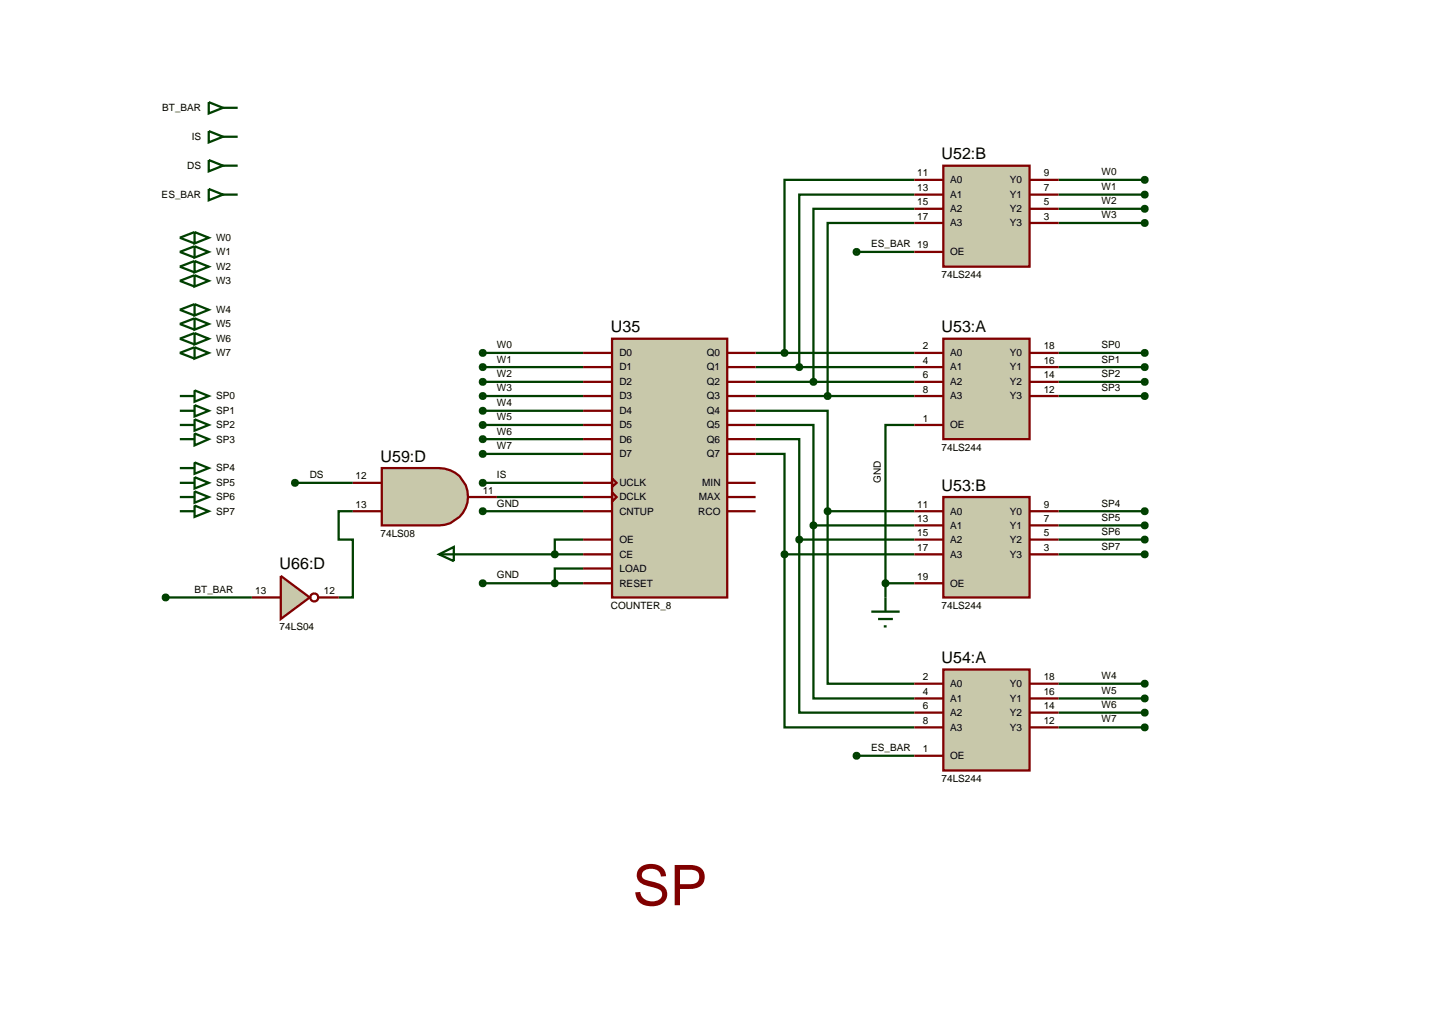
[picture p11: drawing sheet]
<svg xmlns="http://www.w3.org/2000/svg" width="257mm" height="180mm" viewBox="0 0 257 180" stroke-linecap="round" stroke-linejoin="round" font-family="sans-serif">
<g fill="none" stroke="#004000" stroke-width=".4">
<path d="M161.2 31.7h-22.9v30.5M161.2 34.3h-20.3v30.4M161.2 36.8h-17.8v30.5M161.2 39.3h-15.3v30.5M186.6 31.7h15.2M186.6 34.3h15.2M186.6 36.8h15.2M186.6 39.3h15.2M151 44.4h10.2M85.1 62.2h17.7M85.1 64.7h17.7M85.1 67.3h17.7"/>
<path d="M85.1 69.8h17.7M85.1 72.4h17.7M85.1 74.9h17.7M85.1 77.4h17.7M133.2 77.4h7.7v17.7M133.2 74.9h10.2v17.7M133.2 72.4h12.7v17.7M133.2 62.2h28M133.2 64.7h28M133.2 67.3h28M133.2 69.8h28M161.2 74.9h-5.1v27.9"/>
<path d="M186.6 62.2h15.2M186.6 64.7h15.2M186.6 67.3h15.2M186.6 69.8h15.2M52 85.1h10.2M62.2 90.1h-2.5v5h2.5v10.2h-2.5M82.5 97.7h20.3M85.1 90.1h17.7M85.1 80h17.7M85.1 85.1h17.7M87.6 87.6h15.2M102.8 95.1h-5v2.6"/>
<path d="M133.2 80h5.1v17.7M138.3 97.7v30.5h22.9M138.3 97.7h22.9M140.9 95.1v30.5h20.3M140.9 95.1h20.3M143.4 92.6v30.5h17.8M143.4 92.6h17.8M145.9 90.1v30.4h15.3M145.9 90.1h15.3M186.6 97.7h15.2M186.6 95.1h15.2M186.6 92.6h15.2"/>
<path d="M186.6 90.1h15.2M29.2 105.3h15.2M85.1 102.8h17.7M102.8 100.2h-5v2.6M156.1 102.8h5.1M156.1 102.8v2.5M151 133.2h10.2M186.6 120.5h15.2M186.6 123.1h15.2M186.6 125.6h15.2M186.6 128.2h15.2"/>
</g>
<path d="M107.9 59.7h20.3v45.6h-20.3z" fill="#c8c8aa" stroke="#800000" stroke-width=".4"/>
<g fill="none" stroke="#800000" stroke-width=".4">
<path d="M102.8 62.2h5.1M102.8 64.7h5.1M102.8 67.3h5.1M102.8 69.8h5.1M102.8 72.4h5.1M102.8 74.9h5.1M102.8 77.4h5.1M128.2 62.2h5M128.2 64.7h5M128.2 67.3h5M128.2 69.8h5M128.2 72.4h5"/>
<path d="M128.2 74.9h5M128.2 77.4h5M102.8 85.1h5.1M102.8 87.6h5.1M102.8 95.1h5.1M102.8 97.7h5.1M102.8 90.1h5.1M102.8 80h5.1M107.9 84.3l.8 .8-.8 .7zM107.9 86.8l.8 .8-.8 .8zM128.2 85.1h5M128.2 87.6h5"/>
<path d="M128.2 90.1h5M128.2 80h5M102.8 100.2h5.1M102.8 102.8h5.1"/>
</g>
<path d="M166.3 59.7h15.2v17.7h-15.2z" fill="#c8c8aa" stroke="#800000" stroke-width=".4"/>
<path d="M161.2 62.2h5.1M161.2 64.7h5.1M161.2 67.3h5.1M161.2 69.8h5.1M161.2 74.9h5.1M181.5 62.2h5.1M181.5 64.7h5.1M181.5 67.3h5.1M181.5 69.8h5.1" fill="none" stroke="#800000" stroke-width=".4"/>
<path d="M166.3 87.6h15.2v17.7h-15.2z" fill="#c8c8aa" stroke="#800000" stroke-width=".4"/>
<path d="M161.2 90.1h5.1M161.2 92.6h5.1M161.2 95.1h5.1M161.2 97.7h5.1M181.5 90.1h5.1M181.5 92.6h5.1M181.5 95.1h5.1M181.5 97.7h5.1M161.2 102.8h5.1" fill="none" stroke="#800000" stroke-width=".4"/>
<path d="M166.3 118h15.2v17.8h-15.2z" fill="#c8c8aa" stroke="#800000" stroke-width=".4"/>
<path d="M161.2 120.5h5.1M161.2 123.1h5.1M161.2 125.6h5.1M161.2 128.2h5.1M161.2 133.2h5.1M181.5 120.5h5.1M181.5 123.1h5.1M181.5 125.6h5.1M181.5 128.2h5.1" fill="none" stroke="#800000" stroke-width=".4"/>
<path d="M166.3 29.2h15.2v17.8h-15.2z" fill="#c8c8aa" stroke="#800000" stroke-width=".4"/>
<path d="M161.2 31.7h5.1M161.2 34.3h5.1M161.2 36.8h5.1M161.2 39.3h5.1M181.5 31.7h5.1M181.5 34.3h5.1M181.5 36.8h5.1M181.5 39.3h5.1M161.2 44.4h5.1" fill="none" stroke="#800000" stroke-width=".4"/>
<path d="M138 97.3l.3-.1-.5 .5zM138.3 97.2l.3 .1 .2 .4zM138.8 97.7l-.1 .3-.4 .2zM137.8 97.7l.5 .5-.4-.2z" fill="#004000" stroke="#004000" stroke-width=".4"/>
<path d="M138.3 97.2l.5 .5-.5 .5-.5-.5z" fill="#004000"/>
<path d="M140.5 94.8l.4-.2-.5 .5zM140.9 94.6l.3 .1 .2 .4zM141.4 95.1l-.1 .3-.4 .2zM140.4 95.1l.5 .5-.3-.1z" fill="#004000" stroke="#004000" stroke-width=".4"/>
<path d="M140.4 95.1l.5-.5 .5 .5-.5 .5z" fill="#004000"/>
<path d="M143.1 92.2l.3-.1-.5 .5zM143.4 92.1l.4 .2 .1 .3zM143.4 93.1l.5-.5-.2 .4zM142.9 92.6l.5 .5-.3-.1z" fill="#004000" stroke="#004000" stroke-width=".4"/>
<path d="M143.4 92.1l.5 .5-.5 .5-.5-.5z" fill="#004000"/>
<path d="M145.5 89.8l.4-.2-.5 .5zM145.9 89.6l.4 .2 .1 .3zM146.4 90.1l-.1 .3-.4 .2zM145.4 90.1l.5 .5-.3-.1z" fill="#004000" stroke="#004000" stroke-width=".4"/>
<path d="M145.4 90.1l.5-.5 .5 .5-.5 .5z" fill="#004000"/>
<path d="M138 61.8l.3-.1-.5 .5zM138.3 61.7l.3 .1 .2 .4zM138.8 62.2l-.1 .3-.4 .2zM137.8 62.2l.5 .5-.4-.2z" fill="#004000" stroke="#004000" stroke-width=".4"/>
<path d="M137.8 62.2l.5-.5 .5 .5-.5 .5z" fill="#004000"/>
<path d="M140.5 64.4l.4-.2-.5 .5zM140.9 64.2l.3 .1 .2 .4zM141.4 64.7l-.1 .3-.4 .2zM140.4 64.7l.5 .5-.3-.1z" fill="#004000" stroke="#004000" stroke-width=".4"/>
<path d="M140.4 64.7l.5-.5 .5 .5-.5 .5z" fill="#004000"/>
<path d="M143.1 66.9l.3-.1-.5 .5zM143.4 66.8l.3 .1 .2 .4zM143.4 67.8l.5-.5-.2 .4zM142.9 67.3l.5 .5-.4-.2z" fill="#004000" stroke="#004000" stroke-width=".4"/>
<path d="M142.9 67.3l.5-.5 .5 .5-.5 .5z" fill="#004000"/>
<path d="M145.6 69.4l.3-.1-.5 .5zM145.9 69.3l.4 .2 .1 .3zM146.4 69.8l-.1 .3-.4 .2zM145.4 69.8l.5 .5-.3-.1z" fill="#004000" stroke="#004000" stroke-width=".4"/>
<path d="M145.9 69.3l.5 .5-.5 .5-.5-.5z" fill="#004000"/>
<path d="M153.6 107.8h5M154.8 109.1h2.6M155.8 110.4h.5M156.1 105.3v2.5" fill="none" stroke="#004000" stroke-width=".4"/>
<path d="M155.8 102.4l.3-.1-.5 .5zM156.1 102.3l.3 .1 .2 .4zM156.1 103.3l.5-.5-.2 .4zM155.6 102.8l.5 .5-.3-.1z" fill="#004000" stroke="#004000" stroke-width=".4"/>
<path d="M156.1 102.3l.5 .5-.5 .5-.5-.5z" fill="#004000"/>
<path d="M150.7 44l.3-.1-.5 .5zM151 43.9l.4 .2 .1 .3zM151 44.9l.5-.5-.2 .4zM150.5 44.4l.5 .5-.3-.1z" fill="#004000" stroke="#004000" stroke-width=".4"/>
<path d="M151 43.9l.5 .5-.5 .5-.5-.5z" fill="#004000"/>
<path d="M150.7 132.8l.3-.1-.5 .5zM151 132.7l.3 .1 .2 .4zM151.5 133.2l-.1 .3-.4 .2zM150.5 133.2l.5 .5-.4-.2z" fill="#004000" stroke="#004000" stroke-width=".4"/>
<path d="M151 132.7l.5 .5-.5 .5-.5-.5z" fill="#004000"/>
<path d="M201.5 31.3l.3-.1-.5 .5zM201.8 31.2l.3 .1 .2 .4zM201.8 32.2l.5-.5-.2 .4zM201.3 31.7l.5 .5-.4-.2z" fill="#004000" stroke="#004000" stroke-width=".4"/>
<path d="M201.8 31.2l.5 .5-.5 .5-.5-.5z" fill="#004000"/>
<path d="M201.5 33.9l.3-.1-.5 .5zM201.8 33.8l.3 .1 .2 .4zM201.8 34.8l.5-.5-.2 .4zM201.3 34.3l.5 .5-.4-.2z" fill="#004000" stroke="#004000" stroke-width=".4"/>
<path d="M201.8 33.8l.5 .5-.5 .5-.5-.5z" fill="#004000"/>
<path d="M201.4 36.5l.4-.2-.5 .5zM201.8 36.3l.3 .1 .2 .4zM202.3 36.8l-.2 .4-.3 .1zM201.3 36.8l.5 .5-.4-.2z" fill="#004000" stroke="#004000" stroke-width=".4"/>
<path d="M201.8 36.3l.5 .5-.5 .5-.5-.5z" fill="#004000"/>
<path d="M201.4 39l.4-.2-.5 .5zM201.8 38.8l.3 .1 .2 .4zM201.8 39.8l.5-.5-.2 .4zM201.3 39.3l.5 .5-.4-.2z" fill="#004000" stroke="#004000" stroke-width=".4"/>
<path d="M201.3 39.3l.5-.5 .5 .5-.5 .5z" fill="#004000"/>
<path d="M201.4 61.9l.4-.2-.5 .5zM201.8 61.7l.3 .1 .2 .4zM202.3 62.2l-.2 .4-.3 .1zM201.3 62.2l.5 .5-.4-.2z" fill="#004000" stroke="#004000" stroke-width=".4"/>
<path d="M201.3 62.2l.5-.5 .5 .5-.5 .5z" fill="#004000"/>
<path d="M201.4 64.4l.4-.2-.5 .5zM201.8 64.2l.3 .1 .2 .4zM201.8 65.2l.5-.5-.2 .4zM201.3 64.7l.5 .5-.4-.2z" fill="#004000" stroke="#004000" stroke-width=".4"/>
<path d="M201.3 64.7l.5-.5 .5 .5-.5 .5z" fill="#004000"/>
<path d="M201.4 67l.4-.2-.5 .5zM201.8 66.8l.3 .1 .2 .4zM201.8 67.8l.5-.5-.2 .4zM201.3 67.3l.5 .5-.4-.2z" fill="#004000" stroke="#004000" stroke-width=".4"/>
<path d="M201.3 67.3l.5-.5 .5 .5-.5 .5z" fill="#004000"/>
<path d="M201.5 69.4l.3-.1-.5 .5zM201.8 69.3l.3 .1 .2 .4zM201.8 70.3l.5-.5-.2 .4zM201.3 69.8l.5 .5-.4-.2z" fill="#004000" stroke="#004000" stroke-width=".4"/>
<path d="M201.8 69.3l.5 .5-.5 .5-.5-.5z" fill="#004000"/>
<path d="M201.4 89.8l.4-.2-.5 .5zM201.8 89.6l.3 .1 .2 .4zM201.8 90.6l.5-.5-.2 .4zM201.3 90.1l.5 .5-.4-.2z" fill="#004000" stroke="#004000" stroke-width=".4"/>
<path d="M201.8 89.6l.5 .5-.5 .5-.5-.5z" fill="#004000"/>
<path d="M201.5 92.2l.3-.1-.5 .5zM201.8 92.1l.3 .1 .2 .4zM201.8 93.1l.5-.5-.2 .4zM201.3 92.6l.5 .5-.4-.2z" fill="#004000" stroke="#004000" stroke-width=".4"/>
<path d="M201.8 92.1l.5 .5-.5 .5-.5-.5z" fill="#004000"/>
<path d="M201.5 94.7l.3-.1-.5 .5zM201.8 94.6l.3 .1 .2 .4zM202.3 95.1l-.2 .4-.3 .1zM201.3 95.1l.5 .5-.4-.2z" fill="#004000" stroke="#004000" stroke-width=".4"/>
<path d="M201.8 94.6l.5 .5-.5 .5-.5-.5z" fill="#004000"/>
<path d="M201.5 97.3l.3-.1-.5 .5zM201.8 97.2l.3 .1 .2 .4zM202.3 97.7l-.2 .4-.3 .1zM201.3 97.7l.5 .5-.4-.2z" fill="#004000" stroke="#004000" stroke-width=".4"/>
<path d="M201.8 97.2l.5 .5-.5 .5-.5-.5z" fill="#004000"/>
<path d="M201.5 120.1l.3-.1-.5 .5zM201.8 120l.3 .1 .2 .4zM202.3 120.5l-.2 .4-.3 .1zM201.3 120.5l.5 .5-.4-.2z" fill="#004000" stroke="#004000" stroke-width=".4"/>
<path d="M201.8 120l.5 .5-.5 .5-.5-.5z" fill="#004000"/>
<path d="M201.5 122.7l.3-.1-.5 .5zM201.8 122.6l.3 .1 .2 .4zM202.3 123.1l-.2 .4-.3 .1zM201.3 123.1l.5 .5-.4-.2z" fill="#004000" stroke="#004000" stroke-width=".4"/>
<path d="M201.8 122.6l.5 .5-.5 .5-.5-.5z" fill="#004000"/>
<path d="M201.4 125.3l.4-.2-.5 .5zM201.8 125.1l.4 .2 .1 .3zM201.8 126.1l.5-.5-.2 .4zM201.3 125.6l.5 .5-.4-.2z" fill="#004000" stroke="#004000" stroke-width=".4"/>
<path d="M201.8 125.1l.5 .5-.5 .5-.5-.5z" fill="#004000"/>
<path d="M201.5 127.8l.3-.1-.5 .5zM201.8 127.7l.3 .1 .2 .4zM201.8 128.7l.5-.5-.2 .4zM201.3 128.2l.5 .5-.4-.2z" fill="#004000" stroke="#004000" stroke-width=".4"/>
<path d="M201.8 127.7l.5 .5-.5 .5-.5-.5z" fill="#004000"/>
<path d="M84.7 61.9l.4-.2-.5 .5zM85.1 61.7l.3 .1 .2 .4zM85.6 62.2l-.1 .3-.4 .2zM84.6 62.2l.5 .5-.4-.2z" fill="#004000" stroke="#004000" stroke-width=".4"/>
<path d="M84.6 62.2l.5-.5 .5 .5-.5 .5z" fill="#004000"/>
<path d="M84.7 64.4l.4-.2-.5 .5zM85.1 64.2l.3 .1 .2 .4zM85.1 65.2l.5-.5-.2 .4zM84.6 64.7l.5 .5-.4-.2z" fill="#004000" stroke="#004000" stroke-width=".4"/>
<path d="M84.6 64.7l.5-.5 .5 .5-.5 .5z" fill="#004000"/>
<path d="M84.7 67l.4-.2-.5 .5zM85.1 66.8l.3 .1 .2 .4zM85.1 67.8l.5-.5-.2 .4zM84.6 67.3l.5 .5-.4-.2z" fill="#004000" stroke="#004000" stroke-width=".4"/>
<path d="M84.6 67.3l.5-.5 .5 .5-.5 .5z" fill="#004000"/>
<path d="M84.8 69.4l.3-.1-.5 .5zM85.1 69.3l.4 .2 .1 .3zM85.1 70.3l.5-.5-.2 .4zM84.6 69.8l.5 .5-.4-.2z" fill="#004000" stroke="#004000" stroke-width=".4"/>
<path d="M85.1 69.3l.5 .5-.5 .5-.5-.5z" fill="#004000"/>
<path d="M84.8 72l.3-.1-.5 .5zM85.1 71.9l.4 .2 .1 .3zM85.1 72.9l.5-.5-.2 .4zM84.6 72.4l.5 .5-.4-.2z" fill="#004000" stroke="#004000" stroke-width=".4"/>
<path d="M85.1 71.9l.5 .5-.5 .5-.5-.5z" fill="#004000"/>
<path d="M84.7 74.6l.4-.2-.5 .5zM85.1 74.4l.3 .1 .2 .4zM85.6 74.9l-.1 .3-.4 .2zM84.6 74.9l.5 .5-.4-.2z" fill="#004000" stroke="#004000" stroke-width=".4"/>
<path d="M84.6 74.9l.5-.5 .5 .5-.5 .5z" fill="#004000"/>
<path d="M84.7 77.1l.4-.2-.5 .5zM85.1 76.9l.3 .1 .2 .4zM85.1 77.9l.5-.5-.2 .4zM84.6 77.4l.5 .5-.4-.2z" fill="#004000" stroke="#004000" stroke-width=".4"/>
<path d="M84.6 77.4l.5-.5 .5 .5-.5 .5z" fill="#004000"/>
<path d="M84.7 79.7l.4-.2-.5 .5zM85.1 79.5l.3 .1 .2 .4zM85.1 80.5l.5-.5-.2 .4zM84.6 80l.5 .5-.4-.2z" fill="#004000" stroke="#004000" stroke-width=".4"/>
<path d="M84.6 80l.5-.5 .5 .5-.5 .5z" fill="#004000"/>
<path d="M84.8 84.7l.3-.1-.5 .5zM85.1 84.6l.4 .2 .1 .3zM85.1 85.6l.5-.5-.2 .4zM84.6 85.1l.5 .5-.4-.2z" fill="#004000" stroke="#004000" stroke-width=".4"/>
<path d="M85.1 84.6l.5 .5-.5 .5-.5-.5z" fill="#004000"/>
<path d="M84.7 89.8l.4-.2-.5 .5zM85.1 89.6l.3 .1 .2 .4zM85.1 90.6l.5-.5-.2 .4zM84.6 90.1l.5 .5-.3-.1z" fill="#004000" stroke="#004000" stroke-width=".4"/>
<path d="M84.6 90.1l.5-.5 .5 .5-.5 .5z" fill="#004000"/>
<path d="M97.5 97.3l.3-.1-.5 .5zM97.8 97.2l.3 .1 .2 .4zM98.3 97.7l-.2 .4-.3 .1zM97.3 97.7l.5 .5-.4-.2z" fill="#004000" stroke="#004000" stroke-width=".4"/>
<path d="M97.8 97.2l.5 .5-.5 .5-.5-.5z" fill="#004000"/>
<path d="M84.8 102.4l.3-.1-.5 .5zM85.1 102.3l.3 .1 .2 .4zM85.1 103.3l.5-.5-.2 .4zM84.6 102.8l.5 .5-.4-.2z" fill="#004000" stroke="#004000" stroke-width=".4"/>
<path d="M85.1 102.3l.5 .5-.5 .5-.5-.5z" fill="#004000"/>
<path d="M97.5 102.4l.3-.1-.5 .5zM97.8 102.3l.3 .1 .2 .4zM97.8 103.3l.5-.5-.2 .4zM97.3 102.8l.5 .5-.3-.1z" fill="#004000" stroke="#004000" stroke-width=".4"/>
<path d="M97.8 102.3l.5 .5-.5 .5-.5-.5z" fill="#004000"/>
<g fill="none" stroke="#004000" stroke-width=".4">
<path d="M36.8 18l2.5 1-2.5 1zM39.3 19h2.6M36.8 23.1l2.5 1-2.5 1zM36.8 28.2l2.5 1-2.5 1zM36.8 33.3l2.5 1-2.5 1zM39.3 24.1h2.6M39.3 29.2h2.6M39.3 34.3h2.6M34.3 40.9l2.5 1-2.5 1zM34.3 43.4l2.5 1-2.5 1zM34.3 46l2.5 1-2.5 1zM34.3 48.5l2.5 1-2.5 1z"/>
<path d="M34.3 53.6l2.5 1-2.5 1zM34.3 56.1l2.5 1-2.5 1zM34.3 58.7l2.5 1-2.5 1zM34.3 40.9l-2.6 1 2.6 1M34.3 43.4l-2.6 1 2.6 1M34.3 46l-2.6 1 2.6 1M34.3 48.5l-2.6 1 2.6 1M34.3 53.6l-2.6 1 2.6 1M34.3 56.1l-2.6 1 2.6 1M34.3 58.7l-2.6 1 2.6 1M31.7 69.8h2.6M31.7 72.4h2.6"/>
<path d="M31.7 74.9h2.6M31.7 77.4h2.6M34.3 61.2l2.5 1-2.5 1zM34.3 68.8l2.5 1-2.5 1zM34.3 71.4l2.5 1-2.5 1zM34.3 73.9l2.5 1-2.5 1zM34.3 76.4l2.5 1-2.5 1.1zM34.3 61.2l-2.6 1 2.6 1M31.7 82.5h2.6M31.7 85.1h2.6M31.7 87.6h2.6M31.7 90.1h2.6"/>
<path d="M34.3 81.5l2.5 1-2.5 1zM34.3 84.1l2.5 1-2.5 1zM34.3 86.6l2.5 1-2.5 1zM34.3 89.1l2.5 1-2.5 1zM77.4 97.7l2.6-1.3v2.5zM77.4 97.7h5.1"/>
</g>
<path d="M67.3 82.5h10.1a5.1 5.1 0 0 1 5.1 5.1 5.1 5.1 0 0 1-5.1 5h-10.1z" fill="#c8c8aa" stroke="#800000" stroke-width=".4"/>
<path d="M62.2 85.1h5.1M62.2 90.1h5.1M82.5 87.6h5.1" fill="none" stroke="#800000" stroke-width=".4"/>
<path d="M49.5 101.5l5.1 3.8-5.1 3.8z" fill="#c8c8aa" stroke="#800000" stroke-width=".4"/>
<g fill="none" stroke="#800000" stroke-width=".4">
<path d="M44.4 105.3h5.1M56.1 105.3h3.6"/>
<circle cx="55.4" cy="105.3" r=".7"/>
</g>
<path d="M28.8 105l.4-.2-.5 .5zM29.2 104.8l.4 .2 .1 .3zM29.7 105.3l-.1 .3-.4 .2zM28.7 105.3l.5 .5-.3-.1z" fill="#004000" stroke="#004000" stroke-width=".4"/>
<path d="M28.7 105.3l.5-.5 .5 .5-.5 .5z" fill="#004000"/>
<path d="M51.6 84.8l.4-.2-.5 .5zM52 84.6l.4 .2 .1 .3zM52 85.6l.5-.5-.1 .3zM51.5 85.1l.5 .5-.3-.1z" fill="#004000" stroke="#004000" stroke-width=".4"/>
<path d="M51.5 85.1l.5-.5 .5 .5-.5 .5z" fill="#004000"/>
<text font-size="9.9" fill="#800000" x="111.5" y="159.5">SP</text>
<g font-size="2.8">
<text x="166" y="28.1">U52:B</text>
<text x="107.7" y="58.6">U35</text>
<text x="166" y="58.6">U53:A</text>
<text x="67.1" y="81.4">U59:D</text>
<text x="166" y="86.5">U53:B</text>
<text x="49.3" y="100.4">U66:D</text>
<text x="166" y="116.9">U54:A</text>
</g>
<g font-size="1.8">
<text x="28.6" y="19.6">BT_BAR</text>
<text x="33" y="29.8">DS</text>
<text x="33.8" y="24.7">IS</text>
<text x="28.5" y="34.9">ES_BAR</text>
<text x="161.7" y="31.1">11</text>
<text x="161.7" y="33.7">13</text>
<text x="167.5" y="32.3">A0</text>
<text x="167.5" y="34.9">A1</text>
<text x="178" y="32.3">Y0</text>
<text x="178" y="34.9">Y1</text>
<text x="184" y="31.1">9</text>
<text x="184" y="33.7">7</text>
<text x="194.2" y="30.9">W0</text>
<text x="194.2" y="33.5">W1</text>
<text x="194.2" y="36">W2</text>
<text x="161.7" y="36.2">15</text>
<text x="161.7" y="38.7">17</text>
<text x="167.5" y="37.4">A2</text>
<text x="167.5" y="39.9">A3</text>
<text x="178" y="37.4">Y2</text>
<text x="178" y="39.9">Y3</text>
<text x="184" y="36.2">5</text>
<text x="184" y="38.7">3</text>
<text x="194.2" y="38.5">W3</text>
<text x="38.1" y="42.5">W0</text>
<text x="38.1" y="45">W1</text>
<text x="38.1" y="47.6">W2</text>
<text x="153.6" y="43.6">ES_BAR 19</text>
<text x="167.5" y="45">OE</text>
<text x="38.1" y="50.1">W3</text>
<text x="166" y="49">74LS244</text>
<text x="38.1" y="55.2">W4</text>
<text x="38.1" y="57.7">W5</text>
<text x="38.1" y="60.3">W6</text>
<text x="38.1" y="62.8">W7</text>
<text x="87.6" y="61.4">W0</text>
<text x="87.6" y="63.9">W1</text>
<text x="109.2" y="62.8">D0</text>
<text x="109.2" y="65.3">D1</text>
<text x="124.6" y="62.8">Q0</text>
<text x="124.6" y="65.3">Q1</text>
<text x="162.7" y="61.6">2</text>
<text x="162.7" y="64.1">4</text>
<text x="167.5" y="62.8">A0</text>
<text x="167.5" y="65.3">A1</text>
<text x="178" y="62.8">Y0</text>
<text x="178" y="65.3">Y1</text>
<text x="184" y="61.6">18</text>
<text x="184" y="64.1">16</text>
<text x="194.2" y="61.4">SP0</text>
<text x="194.2" y="63.9">SP1</text>
<text x="38.1" y="70.4">SP0</text>
<text x="87.6" y="66.5">W2</text>
<text x="87.6" y="69">W3</text>
<text x="87.6" y="71.6">W4</text>
<text x="109.2" y="67.9">D2</text>
<text x="109.2" y="70.4">D3</text>
<text x="124.6" y="67.9">Q2</text>
<text x="124.6" y="70.4">Q3</text>
<text x="162.7" y="66.7">6</text>
<text x="162.7" y="69.2">8</text>
<text x="167.5" y="67.9">A2</text>
<text x="167.5" y="70.4">A3</text>
<text x="178" y="67.9">Y2</text>
<text x="178" y="70.4">Y3</text>
<text x="184" y="66.7">14</text>
<text x="184" y="69.2">12</text>
<text x="194.2" y="66.5">SP2</text>
<text x="194.2" y="69">SP3</text>
<text x="38.1" y="73">SP1</text>
<text x="38.1" y="75.5">SP2</text>
<text x="38.1" y="78">SP3</text>
<text x="87.6" y="74.1">W5</text>
<text x="87.6" y="76.6">W6</text>
<text x="109.2" y="73">D4</text>
<text x="109.2" y="75.5">D5</text>
<text x="109.2" y="78">D6</text>
<text x="124.6" y="73">Q4</text>
<text x="124.6" y="75.5">Q5</text>
<text x="124.6" y="78">Q6</text>
<text x="162.7" y="74.3">1</text>
<text x="167.5" y="75.5">OE</text>
<text x="38.1" y="83.1">SP4</text>
<text x="87.6" y="79.2">W7</text>
<text x="109.2" y="80.6">D7</text>
<text x="124.6" y="80.6">Q7</text>
<text x="166" y="79.5">74LS244</text>
<text x="38.1" y="85.7">SP5</text>
<text x="38.1" y="88.2">SP6</text>
<text x="54.6" y="84.3">DS</text>
<text x="62.7" y="84.5">12</text>
<text x="62.7" y="89.5">13</text>
<text x="85.1" y="87">11</text>
<text x="87.6" y="84.3">IS</text>
<text x="87.6" y="89.3">GND</text>
<text x="109.2" y="85.7">UCLK</text>
<text x="109.2" y="88.2">DCLK</text>
<text x="123.2" y="88.2">MAX</text>
<text x="123.8" y="85.7">MIN</text>
<text x="155.3" y="85.1" transform="rotate(-90 155.3 85.1)">GND</text>
<text x="161.7" y="89.5">11</text>
<text x="184" y="89.5">9</text>
<text x="194.2" y="89.3">SP4</text>
<text x="38.1" y="90.7">SP7</text>
<text x="67.1" y="94.6">74LS08</text>
<text x="109.2" y="95.7">OE</text>
<text x="109.2" y="90.7">CNTUP</text>
<text x="123.1" y="90.7">RCO</text>
<text x="161.7" y="92">13</text>
<text x="161.7" y="94.5">15</text>
<text x="167.5" y="90.7">A0</text>
<text x="167.5" y="93.2">A1</text>
<text x="167.5" y="95.7">A2</text>
<text x="178" y="90.7">Y0</text>
<text x="178" y="93.2">Y1</text>
<text x="178" y="95.7">Y2</text>
<text x="184" y="92">7</text>
<text x="184" y="94.5">5</text>
<text x="194.2" y="91.8">SP5</text>
<text x="194.2" y="94.3">SP6</text>
<text x="87.6" y="101.9">GND</text>
<text x="109.2" y="98.3">CE</text>
<text x="109.2" y="100.8">LOAD</text>
<text x="161.7" y="97.1">17</text>
<text x="167.5" y="98.3">A3</text>
<text x="178" y="98.3">Y3</text>
<text x="184" y="97.1">3</text>
<text x="194.2" y="96.9">SP7</text>
<text x="34.3" y="104.5">BT_BAR</text>
<text x="45" y="104.7">13</text>
<text x="57.1" y="104.7">12</text>
<text x="107.7" y="107.3">COUNTER_8</text>
<text x="109.2" y="103.4">RESET</text>
<text x="161.7" y="102.2">19</text>
<text x="166" y="107.3">74LS244</text>
<text x="167.5" y="103.4">OE</text>
<text x="49.3" y="111.1">74LS04</text>
<text x="162.7" y="119.9">2</text>
<text x="184" y="119.9">18</text>
<text x="194.2" y="119.7">W4</text>
<text x="162.7" y="122.5">4</text>
<text x="162.7" y="125">6</text>
<text x="167.5" y="121.1">A0</text>
<text x="167.5" y="123.7">A1</text>
<text x="178" y="121.1">Y0</text>
<text x="178" y="123.7">Y1</text>
<text x="184" y="122.5">16</text>
<text x="184" y="125">14</text>
<text x="194.2" y="122.3">W5</text>
<text x="194.2" y="124.8">W6</text>
<text x="162.7" y="127.6">8</text>
<text x="167.5" y="126.2">A2</text>
<text x="167.5" y="128.8">A3</text>
<text x="178" y="126.2">Y2</text>
<text x="178" y="128.8">Y3</text>
<text x="184" y="127.6">12</text>
<text x="194.2" y="127.3">W7</text>
<text x="153.6" y="132.4">ES_BAR</text>
<text x="162.7" y="132.6">1</text>
<text x="166" y="137.8">74LS244</text>
<text x="167.5" y="133.8">OE</text>
</g>
</svg>
